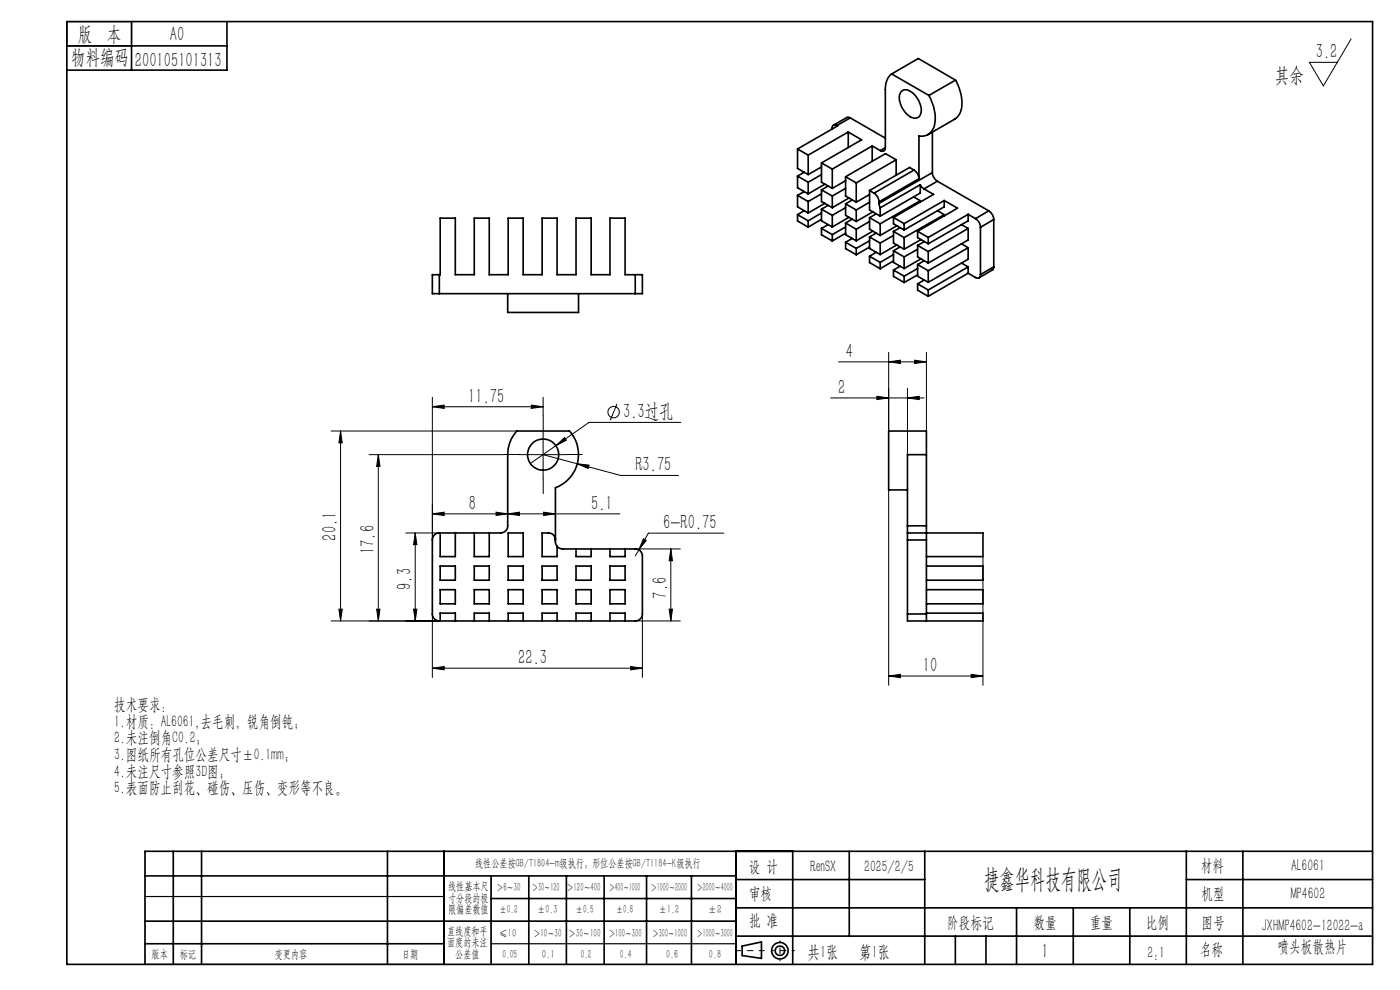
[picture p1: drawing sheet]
<svg xmlns="http://www.w3.org/2000/svg" width="297mm" height="210mm" viewBox="0 0 297 210" stroke-linecap="round" stroke-linejoin="round" font-family="sans-serif">
<g fill="none" stroke="#000" stroke-width=".21">
<path d="M286.6 8.2l-5.9 10-2.9-5h5.9M177.9 76.8h18.6M188.5 76.8l2.5-.4v.7zM188.5 74.7v16.7M194 76.4l2.5 .4-2.5 .3zM196.5 74.7v16.7M70.2 91.4h39.4M72.2 91.4l.4 2.5h-.7zM72.2 91.4v40.3M78.3 96.4h28.6M80.3 96.4l.3 2.5h-.7zM80.3 96.4v35.3"/>
<path d="M91.7 86.3l2.5-.4v.7zM91.7 84.3v30.2M91.7 86.3h23.5M110.2 96.4h10M112.7 85.9l2.5 .4-2.5 .3zM115.2 96.4l16.5 4.5h12.3M115.2 84.3v3.8M115.2 91.4v10M117.9 94.5l1.9-1.7 .4 .6zM117.9 94.5l-5.4 3.8M122.4 98.4l2.6 .3-.2 .7zM130.9 85.7l-1.4 3.4"/>
<path d="M144.4 89.6h-19.4l-7.1 4.9M176.2 84.4h19.8M186 84.1l2.5 .3-2.5 .4zM192.5 84.4l2.5-.3v.7zM192.5 82.4v14M86.1 113.1h7.1M88.1 113.1l.3 2.4h-.7zM88.1 113.1v18.6M91.7 109l2.5-.4v.8zM91.7 109h39.8M105.2 108.6l2.5 .4-2.5 .4zM107.7 109l2.5-.4v.8z"/>
<path d="M115.3 108.6l2.5 .4-2.5 .4zM134.8 116.4h9.5M135.5 116.6l-.7 1.3M136.5 114.3l.6 .3-1.6 2zM142.3 116.4l.4 2.5h-.7zM142.3 116.4v15.3M153.6 113.1h-16.1l-2 3.5M188.5 103.9v41.5M208.5 118.1v27.3M70.2 131.7h23M71.9 129.2h.7l-.4 2.5zM79.9 129.2h.7l-.3 2.5z"/>
<path d="M87.7 129.2h.7l-.3 2.5zM91.7 130.2v13.5M134.8 131.7h9.5M136.3 130.2v13.5M142 129.2h.7l-.4 2.5zM91.7 141.7l2.5-.3v.7zM91.7 141.7h44.6M133.8 141.4l2.5 .3-2.5 .4zM188.5 143.4l2.5-.4v.7zM188.5 143.4h20M206 143l2.5 .4-2.5 .3z"/>
<circle cx="130.2" cy="87.4" r="1.2"/>
</g>
<g fill="none" stroke="#000" stroke-width=".35">
<path d="M14.2 4.6h277v200h-277zM14.2 9.7h34M27.9 4.6v10.3M48.2 4.6v10.3h-34M189.2 15.7a3.8 3.8 0 0 0-1.4 3.3v12.3M189.2 15.7l7.9 4.5M189.2 15.7l5.6-3.3 7.9 4.6M191.3 19.4l.1-.1a2.46 2.46 0 0 1 3 1.3 3.6 3.6 0 0 1 .6 4.1 1.91 1.91 0 0 1-2.6-.5 4.4 4.4 0 0 1-1.3-4.6zM202.7 17a8.3 8.3 0 0 1 .9 7.2l-1.1 1.1-5.7 3.3M202.7 17l-5.6 3.2M169.2 31.6v4.1l2.2 1.3M169.2 37.4v2.4l2.2 1.3"/>
<path d="M169.2 31.6l2.2 1.3M169.2 37.4l2.2 1.3M170.6 36.5l-1.4 .9M171.4 32.9v4.1M171.4 38.7v2.4M174.3 34.6l2.3 1.3M174.3 34.6v4.1l2.3 1.3M174.3 35.4l-2.9 1.6M174.3 37l-2.9 1.7M175 39.1l-3.6 2M175.7 39.5l-1.4 .8M176.6 35.9v4.1"/>
<path d="M177.6 26.6a.68 .68 0 0 0-.9 0 .68 .68 0 0 0-.2 .8M177.6 26.6l.1 .1-8.5 4.9M179.4 37.5v4.1l2.2 1.3M179.4 37.5l2.2 1.3M179.4 38.3l-2.8 1.7M179.4 40l-2.8 1.6M180 28v3.3M180 28l2.8 1.7-8.5 4.9M180 28l-8.6 4.9M180.4 25l-.7-.1-2.9 1.7M180.4 25l-2.8 1.6M180.4 25l7.4 4.3"/>
<path d="M181.6 38.8v4.1M185 31v3.2M185 31l1.8 1M185 31l-8.4 4.9M187.8 31.3a.66 .66 0 0 1-.3 .7 .66 .66 0 0 1-.7 0M187.8 31.3l-1 .7M190.1 33.9v3.3M190.1 33.9l-2.2-1.3-8.5 4.9M190.1 33.9l-8.5 4.9M193.9 36.1l.8 .8 .2 1M193.9 36.1l-.9-.6-8.5 4.9M193.9 36.1l-8.5 4.9"/>
<path d="M194.9 37.9l-8.4 4.9M195.2 39.2l.8 .9M195.2 39.2v1.7l-8.5 5M195.2 39.2l-8.5 4.9M197.1 20.2a8.2 8.2 0 0 1 .8 7.2l-.1 .2a2.58 2.58 0 0 1-2.9 1.2v9.1M197.8 36.6l.2 1 .9 .8M197.8 36.6l-11.3 6.5M197.8 28v8.6M198.9 38.4l-2.9 1.7M198.9 38.4l10.9 6.3M93.2 58.3h-1.5v4h1.5M93.2 58.3h.2v-12h3.2v12h4v-12h3.2v12h4v-12h3.2v12h4v-12h3.2v12h4v-12h3.2v12h4v-12h3.2v12h2.2"/>
<path d="M93.2 58.3v4M134.8 58.3h1.5v4h-1.5M134.8 58.3v4M169.2 41.4l2.2 1.3M169.2 41.4v2.5l2.2 1.3M169.2 45.5l2.2 1.3M169.2 45.5v1.4l2.2 1.3M170.6 40.6l-1.4 .8M170.6 44.7l-1.4 .8M171.4 42.7v2.5M171.4 46.8v1.4M174.3 40.3v2.4l2.3 1.4"/>
<path d="M174.3 44.4v2.4l2.3 1.3M174.3 48.5v1.3l2.3 1.3M174.3 40.3l2.3 1.3M174.3 44.4l2.3 1.3M174.3 48.5l2.3 1.3M174.3 41.1l-2.9 1.6M174.3 45.2l-2.9 1.6M174.3 46.5l-2.9 1.7M175 43.1l-3.6 2.1M175.7 43.6l-1.4 .8M175.7 47.7l-1.4 .8M176.6 41.6v2.5"/>
<path d="M176.6 45.7v2.4M176.6 49.8v1.3M179.4 43.2v2.5l2.2 1.3M179.4 47.3v2.5l2.2 1.3M179.4 51.4v1.3l2.2 1.3M179.4 51.4l2.2 1.3M179.4 43.2l2.2 1.3M179.4 47.3l2.2 1.3M179.4 44.1l-2.8 1.6M179.4 48.1l-2.8 1.7M179.4 49.5l-2.8 1.6M180.1 42l-3.5 2.1"/>
<path d="M180.1 46.1l-3.5 2M180.8 42.4l-1.4 .8M180.8 46.5l-1.4 .8M180.8 50.6l-1.4 .8M181.6 44.5v2.5M181.6 48.6v2.5M181.6 52.7v1.3M184.5 46.2l2.2 1.3M184.5 40.4v4.1l2.2 1.4M184.5 50.3l2.2 1.3M184.5 50.3v2.4l2.2 1.3M184.5 40.4l.9 .6"/>
<path d="M184.5 46.2v2.4l2.2 1.3M184.5 54.4v1.3l2.2 1.3M184.5 41.3l-2.9 1.6M184.5 54.4l2.2 1.3M184.5 42.9l-2.9 1.6M184.5 47l-2.9 1.6M184.5 51.1l-2.9 1.6M184.5 52.4l-2.9 1.6M185.2 44.9l-3.6 2.1M185.2 49l-3.6 2.1M185.4 41l.7 .7 .4 1.1M185.9 45.4l-1.4 .8"/>
<path d="M185.9 49.5l-1.4 .8M185.9 53.5l-1.4 .9M186.5 43.1l.2 1M186.5 42.8v.3M186.7 44.1v1.8M186.7 47.5v2.4M186.7 51.6v2.4M186.7 55.7v1.3M189.5 46.1l2.3 1.3M189.5 49.1l2.3 1.3M189.5 46.1v1.4l2.3 1.3M189.5 49.1v2.5l2.3 1.3"/>
<path d="M189.5 53.2v2.5l2.3 1.3M189.5 57.3v1.3l2.3 1.3M189.5 53.2l2.3 1.3M189.5 57.3l2.3 1.3M189.5 49.9l-2.8 1.7M189.5 54l-2.8 1.7M189.5 55.3l-2.8 1.7M190.3 47.9l-3.6 2M190.3 52l-3.6 2M191 48.3l-1.5 .8M191 52.4l-1.5 .8M191 56.5l-1.5 .8"/>
<path d="M191.8 47.4v1.4M191.8 50.4v2.5M191.8 54.5v2.5M191.8 58.6v1.3M193.8 41.8l1.4 .8M194.7 49.1l2.2 1.3M194.7 49.1v1.3l2.2 1.3M194.7 52.1v2.4l2.2 1.3M194.7 56.1v2.5l2.2 1.3M194.7 52.1l2.2 1.3M194.7 56.1l2.2 1.3M194.7 52.9l-2.9 1.6"/>
<path d="M194.7 57l-2.9 1.6M194.7 58.3l-2.9 1.6M195.2 42.6v.3M195.2 42.6l-8.5 4.9M195.4 50.8l-3.6 2.1M195.4 54.9l-3.6 2.1M196 40.1l2 1.1-8.5 4.9M196.1 51.3l-1.4 .8M196.1 55.3l-1.4 .8M196.1 59.4l-1.4 .8M196.9 50.4v1.3M196.9 53.4v2.4"/>
<path d="M196.9 57.4v2.5M198.9 44.7l1.4 .8M200.3 42.5v1.4l-8.5 4.9M200.3 45.5v.3M200.3 42.5l2.8 1.7-8.4 4.9M200.3 42.5l-8.5 4.9M200.3 45.5l-8.5 4.9M204 47.7l1.4 .8M204 51.7l1.4 .9M204 55.8l1.4 .8M205.4 58l1.5 .9a.66 .66 0 0 0 .8 0 .66 .66 0 0 0 .3-.7M205.4 45.5v1.3l-8.5 4.9"/>
<path d="M205.4 48.5v2.4l-8.5 4.9M205.4 52.6v2.4l-8.5 4.9M205.4 56.6v1.4M205.4 45.5l1.5 .9M205.4 45.5l-8.5 4.9M205.4 48.5l-8.5 4.9M205.4 52.6l-8.5 4.8M205.4 56.6l-8.5 4.9M205.4 58l-8.5 4.9M206.9 46.4l.9 .8 .2 1M208 48.2v10M209.8 44.7l.8 .9 .2 1"/>
<path d="M209.8 44.7l-2.9 1.7M210.8 56.6l-.2 .7-2.9 1.6M210.8 46.6l-2.8 1.6M210.8 56.6l-2.8 1.6M210.8 46.6v10M93.2 62.3h41.6M107.7 62.3v4h15v-4M194.7 60.2v1.4l2.2 1.3M194.7 60.2l2.2 1.3M196.9 61.5v1.4M109.6 91.4h11.2a7.5 7.5 0 0 1-3 12.1v11.4a1.49 1.49 0 0 0 1.5 1.5h15.5a1.44 1.44 0 0 1 1.5 1.5v12.5a1.53 1.53 0 0 1-1.5 1.3h-41.8a1.53 1.53 0 0 1-1.3-1.5v-15.7a1.5 1.5 0 0 1 1.5-1.4h13a1.5 1.5 0 0 0 1.5-1.6v-15.1a7.3 7.3 0 0 1 1.9-5zM196.5 96.4v-5h-8v12.5h4"/>
<path d="M196.5 96.4h-4v15.1M196.5 96.4v15.1M93.4 113.1v5h3.2v-5M100.6 113.1v5h3.2v-5M107.8 113.1h3.2v5h-3.2zM117.8 114.5a1.5 1.5 0 0 0-1.5-1.4h-1.3v5h3.2v-2.2M122.2 116.4v1.7h3.2v-1.7M129.4 116.4v1.7h3.2v-1.7M192.5 113.1v1.4M192.5 111.5v1.6M192.5 113.1h16v5h-12M192.5 114.5h4"/>
<path d="M192.5 114.5v15.7M192.5 111.5h4M196.5 111.5v3M196.5 114.5v15.7M93.4 120.1h3.2v3h-3.2zM93.4 125.1h3.2v3h-3.2zM93.4 131.7v-1.6h3.2v1.6M100.6 120.1h3.2v3h-3.2zM100.6 125.1h3.2v3h-3.2zM100.6 131.7v-1.6h3.2v1.6M107.8 120.1h3.2v3h-3.2zM107.8 125.1h3.2v3h-3.2z"/>
<path d="M107.8 131.7v-1.6h3.2v1.6M115 120.1h3.2v3h-3.2zM115 125.1h3.2v3h-3.2zM115 131.7v-1.6h3.2v1.6M122.2 120.1h3.2v3h-3.2zM122.2 125.1h3.2v3h-3.2zM122.2 131.7v-1.6h3.2v1.6M129.4 120.1h3.2v3h-3.2zM129.4 125.1h3.2v3h-3.2zM129.4 131.7v-1.6h3.2v1.6M192.5 130.2h4M196.5 130.1h12v1.6h-16v-1.5"/>
<path d="M196.5 130.2v1.5M196.5 120.1h12v3h-12M196.5 125.1h12v3h-12M30.8 195.4h125.4M30.8 185.8h125.4M36.8 180.6v24M42.8 180.6v24M82.2 180.6v24M94.2 180.6v24M104.2 185.8v18.8M104.2 190.6h52M112.2 185.8v18.8"/>
<path d="M120.2 185.8v18.8M128.2 185.8v18.8M137.2 185.8v18.8M146.7 185.8v18.8M156.2 180.6v24M156.2 186.6h40M156.2 198.6h135M156.2 192.6h135M168.2 180.6v24M180.2 180.6v18M196.2 180.6v24M202.7 198.6v6"/>
<path d="M209.2 198.6v6M215.7 192.6v12M227.7 192.6v12M239.7 192.6v12M251.7 186.6h39.5M251.7 180.6v24M263.7 180.6v24M291.2 180.6h-260.4v24M30.8 200.2h63.4M157.4 200.7l4.1-.9v3.5l-4.1-.6z"/>
<circle cx="115.2" cy="96.4" r="3.3"/>
<circle cx="165.5" cy="201.7" r="1.74"/>
<circle cx="165.5" cy="201.7" r="1"/>
</g>
<path d="M110.2 96.4h-3.3M115.2 91.4v-3.3M120.2 96.4h3.3M115.2 101.4v3.3" fill="none" stroke="#000" stroke-width=".21" stroke-dasharray="15.2 1.3 1.3 1.3"/>
<path d="M162.1 201.7h-6" fill="none" stroke="#000" stroke-width=".21" stroke-dasharray="15.2 1.3 1.3 1.3" stroke-dashoffset="14.1"/>
<path d="M168.5 201.7h-4.8" fill="none" stroke="#000" stroke-width=".21" stroke-dasharray="15.2 1.3 1.3 1.3" stroke-dashoffset="14.7"/>
<path d="M165.5 199.6v4.2" fill="none" stroke="#000" stroke-width=".21" stroke-dasharray="15.2 1.3 1.3 1.3" stroke-dashoffset="15"/>
<path d="M14.2 4.6h13.7v5.1h-13.7zM30.8 190.2h63.4M30.8 204.6h63.4M104.2 200.2h52" fill="none" stroke="#000" stroke-width=".25"/>
<g fill="#000">
<path d="M112.7 85.9l2.5 .4-2.5 .3zM91.7 86.3l2.5-.4v.7zM206 143l2.5 .4-2.5 .3zM188.5 143.4l2.5-.4v.7z"/>
<path d="M117.9 94.5l2.3-1.1-.4-.6zM122.4 98.4l2.4 1 .2-.7zM91.7 109l2.5-.4v.8zM105.2 108.6l2.5 .4-2.5 .4zM91.7 141.7l2.5-.3v.7zM133.8 141.4l2.5 .3-2.5 .4zM107.7 109l2.5-.4v.8zM115.3 108.6l2.5 .4-2.5 .4zM136.5 114.3l-1 2.3 1.6-2zM188.5 76.8l2.5-.4v.7zM194 76.4l2.5 .4-2.5 .3z"/>
<path d="M192.5 84.4l2.5-.3v.7zM186 84.1l2.5 .3-2.5 .4z"/>
<path d="M88.1 113.1l.3 2.4h-.7zM87.7 129.2h.7l-.3 2.5zM142.3 116.4l.4 2.5h-.7zM142 129.2h.7l-.4 2.5zM80.3 96.4l.3 2.5h-.7zM79.9 129.2h.7l-.3 2.5z"/>
<path d="M71.9 129.2h.7l-.4 2.5zM72.2 91.4l.4 2.5h-.7z"/>
</g>
<text font-size="5.6" x="208.8" y="188.3">捷鑫华科技有限公司</text>
<g font-size="4.4">
<text x="16.5" y="8.6">版 本</text>
<text x="36.1" y="8.6">A0</text>
<text x="15.1" y="13.7">物料编码</text>
<text x="28.6" y="14.2">200105101313</text>
<text x="270.5" y="17.3">其余</text>
<text x="279.1" y="12.3">3.2</text>
<text x="179.5" y="75.9">4</text>
<text x="177.8" y="83.5">2</text>
<text x="99.3" y="85.4">11.75</text>
<text x="132.2" y="88.7">3.3过孔</text>
<text x="134.8" y="99.9">R3.75</text>
<text x="99.5" y="108.1">8</text>
<text x="125.4" y="108.1">5.1</text>
<text x="140.7" y="112.2">6-R0.75</text>
<text x="71.4" y="114.7" transform="rotate(-90 71.4 114.7)">20.1</text>
<text x="79.4" y="117.5" transform="rotate(-90 79.4 117.5)">17.6</text>
<text x="87.2" y="125.1" transform="rotate(-90 87.2 125.1)">9.3</text>
<text x="141.5" y="127" transform="rotate(-90 141.5 127)">7.6</text>
<text x="109.9" y="140.8">22.3</text>
<text x="195.8" y="142.5">10</text>
<text x="221" y="203.2">1</text>
</g>
<g font-size="3.8">
<text x="171.3" y="203.2">共1张</text>
<text x="182.3" y="203.2">第1张</text>
</g>
<g font-size="3.5">
<text x="24.2" y="150.6">技术要求：</text>
<text x="24.2" y="154.1">1.材质：AL6061,去毛刺，锐角倒钝；</text>
<text x="24.2" y="157.7">2.未注倒角C0.2；</text>
<text x="24.2" y="161.2">3.图纸所有孔位公差尺寸±0.1mm；</text>
<text x="24.2" y="164.7">4.未注尺寸参照3D图；</text>
<text x="24.2" y="168.3">5.表面防止刮花、碰伤、压伤、变形等不良。</text>
<text x="158.9" y="184.9">设 计</text>
<text x="171.9" y="184.9">RenSX</text>
<text x="183.4" y="184.9">2025/2/5</text>
<text x="254.7" y="184.7">材料</text>
<text x="273.9" y="184.7">AL6061</text>
<text x="158.9" y="190.8">审核</text>
<text x="254.9" y="190.7">机型</text>
<text x="273.8" y="190.8">MP4602</text>
<text x="158.9" y="196.5">批 准</text>
<text x="200.9" y="196.9">阶段标记</text>
<text x="219.3" y="196.9">数量</text>
<text x="231.2" y="196.9">重量</text>
<text x="243.1" y="196.9">比例</text>
<text x="254.9" y="196.9">图号</text>
<text x="267.7" y="197.5">JXHMP4602-12022-a</text>
<text x="243.4" y="203.2">2:1</text>
<text x="254.5" y="202.5">名称</text>
<text x="271" y="202">喷头板散热片</text>
</g>
<g font-size="2.5">
<text x="100.8" y="184">线性公差按GB/T1804-m级执行；形位公差按GB/T1184-K级执行</text>
<text x="95.1" y="188.8">线性基本尺</text>
<text x="95.1" y="191.3">寸分段的极</text>
<text x="105.3" y="189.1">＞6～30</text>
<text x="112.9" y="189.1">＞30～120</text>
<text x="120.2" y="188.9">＞120～400</text>
<text x="129.2" y="188.9">＞400～1000</text>
<text x="138.1" y="189.1">＞1000～2000</text>
<text x="147.8" y="189.1">＞2000～4000</text>
<text x="95.1" y="193.8">限偏差数值</text>
<text x="105.9" y="193.8">±0.2</text>
<text x="114.1" y="193.8">±0.3</text>
<text x="122.2" y="193.8">±0.5</text>
<text x="130.7" y="193.8">±0.8</text>
<text x="139.8" y="193.8">±1.2</text>
<text x="150.2" y="193.8">±2</text>
<text x="32.2" y="203.2">版本</text>
<text x="38.1" y="203.2">标记</text>
<text x="58.3" y="203.2">变更内容</text>
<text x="85.3" y="203.2">日期</text>
<text x="94.8" y="198.3">直线度和平</text>
<text x="94.8" y="200.7">面度的未注</text>
<text x="96.6" y="203.2">公差值</text>
<text x="105.9" y="198.7">≤10</text>
<text x="106.6" y="203.2">0.05</text>
<text x="113.2" y="198.7">＞10～30</text>
<text x="115" y="203.2">0.1</text>
<text x="120.6" y="198.7">＞30～100</text>
<text x="123.2" y="203.2">0.2</text>
<text x="129.1" y="198.7">＞100～300</text>
<text x="131.5" y="203.2">0.4</text>
<text x="138.4" y="198.7">＞300～1000</text>
<text x="141.3" y="203.2">0.6</text>
<text x="147.8" y="198.7">＞1000～3000</text>
<text x="150.4" y="203.2">0.8</text>
</g>
</svg>
